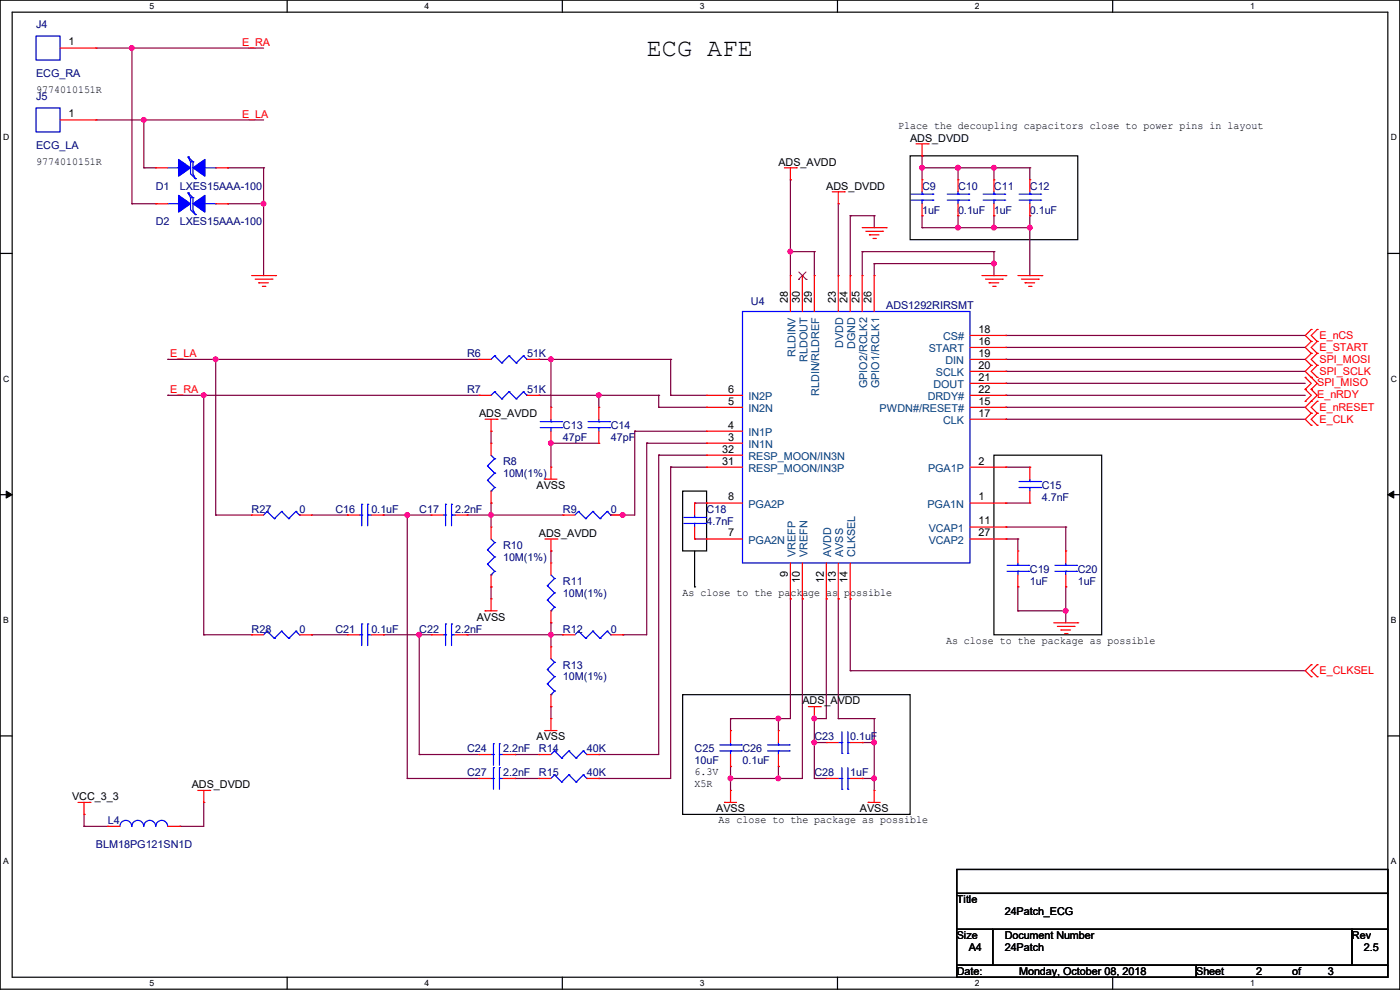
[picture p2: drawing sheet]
<svg xmlns="http://www.w3.org/2000/svg" width="297mm" height="210mm" viewBox="0 0 297 210" stroke-linecap="round" stroke-linejoin="round" font-family="sans-serif">
<path d="M0 0h297v209.8h-297zM2.6 2.6h291.8v204.7h-291.8z" fill="none" stroke="#000" stroke-width=".25"/>
<g fill="#fff">
<path d="M31.7 .3h1v2h-1z"/>
<path d="M31.7 207.6h1v1.9h-1z"/>
</g>
<path d="M60.9 0v2.6M60.9 207.3v2.5" fill="none" stroke="#000" stroke-width=".25"/>
<g fill="#fff">
<path d="M90.1 .3h1v2h-1z"/>
<path d="M90.1 207.6h1v1.9h-1z"/>
</g>
<path d="M119.3 0v2.6M119.3 207.3v2.5" fill="none" stroke="#000" stroke-width=".25"/>
<g fill="#fff">
<path d="M148.5 .3h.9v2h-.9z"/>
<path d="M148.5 207.6h.9v1.9h-.9z"/>
</g>
<path d="M177.7 0v2.6M177.7 207.3v2.5" fill="none" stroke="#000" stroke-width=".25"/>
<g fill="#fff">
<path d="M206.8 .3h1v2h-1z"/>
<path d="M206.8 207.6h1v1.9h-1z"/>
</g>
<path d="M236.1 0v2.6M236.1 207.3v2.5" fill="none" stroke="#000" stroke-width=".25"/>
<g fill="#fff">
<path d="M265.2 .3h1v2h-1z"/>
<path d="M265.2 207.6h1v1.9h-1z"/>
<path d="M.7 28.2h1.2v1.9h-1.2z"/>
<path d="M295.1 28.2h1.2v1.9h-1.2z"/>
<path d="M.7 79.3h1.2v2h-1.2z"/>
<path d="M295.1 79.3h1.2v2h-1.2z"/>
</g>
<path d="M0 53.8h2.6M294.4 53.8h2.6" fill="none" stroke="#000" stroke-width=".25"/>
<g fill="#fff">
<path d="M.7 130.5h1.2v2h-1.2z"/>
<path d="M295.1 130.5h1.1v2h-1.1z"/>
</g>
<path d="M0 104.9h2.6M294.4 104.9h2.6" fill="none" stroke="#000" stroke-width=".25"/>
<path d="M1.3 104.2l1.3 .7-1.3 .8zM294.4 104.9l1.3-.7v1.5z" fill="#000" stroke="#000" stroke-width=".21"/>
<g fill="#fff">
<path d="M.7 181.7h1.2v2h-1.2z"/>
<path d="M295.1 181.7h1.1v2h-1.1z"/>
</g>
<g fill="none" stroke="#000" stroke-width=".25">
<path d="M193.1 33.1h35.5v17.7h-35.5zM210.9 96.6h22.8v38.1h-22.8zM144.8 104.2h5.1v12.7h-5.1zM147.4 116.9v7.6M147.4 124.5h.1M0 156.1h2.6M144.8 147.4h48.3v25.4h-48.3zM294.4 156.1h2.6M203 184.4h91.4v5.1h-91.4zM203 189.5h91.4v7.6h-91.4zM203 197.1h7.6v7.7h-7.6zM210.6 197.1h76.2v7.7h-76.2z"/>
<path d="M286.8 197.1h7.6v7.7h-7.6zM203 204.8h50.8v2.5h-50.8zM253.8 204.8h40.6v2.5h-40.6z"/>
</g>
<g fill="none" stroke="#800040" stroke-width=".25">
<path d="M20.4 10.2h.1M20.4 10.2h35.5M28 10.2h.1M28 10.2v33M20.4 25.4h.1M20.4 25.4h35.5M30.5 25.4h.1M30.5 35.6h.1M30.5 35.6h2.6M30.5 25.4v10.2M48.3 35.6h.1M48.3 35.6h7.6"/>
<path d="M55.9 35.6h.1M55.9 35.6v22.9M167.7 38.1h.1M167.7 38.1v20.4M195.6 33.1h.1M195.6 35.6h.1M195.6 35.6h22.9M195.6 33.1v5M203.2 35.6h.1M203.2 35.6v2.5M210.9 35.6h.1M210.9 35.6v2.5"/>
<path d="M218.5 35.6h.1M218.5 35.6v2.5M28 43.2h.1M28 43.2h5.1M48.3 43.2h.1M48.3 43.2h7.6M55.9 43.2h.1M167.7 53.4h.1M167.7 53.4h5.1M172.8 53.4h.1M172.8 53.4v5.1M177.8 43.2h.1"/>
<path d="M177.8 43.2v15.3M180.4 45.8h.1M180.4 45.8v12.7M180.4 45.8h5.1M182.9 53.4h.1M182.9 53.4v5.1M182.9 53.4h28M185.5 45.8h.1M185.5 55.9h.1M185.5 45.8v2.5M185.5 55.9v2.6M185.5 55.9h25.4"/>
<path d="M195.6 45.8h.1M195.6 48.3h.1M195.6 45.8v2.5M195.6 48.3h22.9M203.2 45.8h.1M203.2 48.3h.1M203.2 45.8v2.5M210.9 55.9h.1M210.9 45.8h.1M210.9 48.3h.1M210.9 53.4h.1M210.9 45.8v2.5"/>
<path d="M210.9 53.4v5.1M218.5 45.8h.1M218.5 48.3h.1M218.5 45.8v12.7M35.6 76.2h.1M35.6 76.2h66M45.8 76.2h.1M45.8 76.2v33.1M114.3 76.2h.1M114.3 76.2h28M116.9 76.2h.1M116.9 76.2v10.2"/>
<path d="M142.3 76.2h.1M142.3 76.2v7.7M213.4 71.2h.1M213.4 76.2h.1M213.4 78.8h.1M213.4 73.7h.1M213.4 76.2h63.5M213.4 71.2h63.5M213.4 78.8h63.5M213.4 73.7h63.5M35.6 83.9h.1M35.6 83.9h66"/>
<path d="M43.2 83.9h.1M43.2 83.9v50.8M104.2 91.5h.1M104.2 91.5v2.5M114.3 83.9h.1M114.3 83.9h25.4M116.9 94h.1M116.9 94v5.1M116.9 94h10.1M127 83.9h.1M127 83.9v2.5M134.7 91.5h.1"/>
<path d="M134.7 91.5h15.2M134.7 91.5v17.8h-5.1M137.2 94h.1M137.2 94h12.7M137.2 94v40.7h-5.1M139.7 86.4h.1M139.7 83.9h.1M139.7 96.6h.1M139.7 86.4h10.2M139.7 83.9v2.5M139.7 96.6v63.5h-12.7M139.7 96.6h10.2"/>
<path d="M142.3 83.9h.1M142.3 99.1h.1M142.3 83.9h7.6M142.3 99.1v66h-15.3M142.3 99.1h7.6M213.4 99.1h.1M213.4 81.3h.1M213.4 83.9h.1M213.4 86.4h.1M213.4 88.9h.1M213.4 83.9h63.5M213.4 86.4h63.5"/>
<path d="M213.4 99.1h5.1M213.4 81.3h63.5M213.4 88.9h63.5M45.8 109.3h.1M45.8 109.3h7.6M66.1 109.3h7.6M73.7 109.3h.1M81.3 109.3h.1M81.3 109.3h10.2M86.4 109.3h.1M86.4 109.3v55.8M99.1 109.3h.1"/>
<path d="M99.1 109.3h20.3M104.2 109.3h.1M104.2 106.7h.1M104.2 106.7v5.1M116.9 116.9h.1M116.9 116.9v2.5M129.6 109.3h.1M132.1 109.3h.1M147.4 106.7h.1M147.4 114.3h.1M147.4 106.7h2.5M147.4 114.3h2.5"/>
<path d="M213.4 114.3h.1M213.4 111.8h.1M213.4 106.7h.1M213.4 106.7h5.1M213.4 114.3h2.5M213.4 111.8h12.7M215.9 114.3h.1M215.9 114.3v2.6M226.1 111.8h.1M226.1 111.8v5.1M43.2 134.7h.1M43.2 134.7h10.2"/>
<path d="M66.1 134.7h.1M66.1 134.7h7.6M81.3 134.7h.1M81.3 134.7h10.2M88.9 134.7h.1M88.9 134.7v25.4M99.1 134.7h.1M99.1 134.7h20.3M104.2 124.5h.1M104.2 124.5v2.5M116.9 134.7h.1M116.9 132.1h.1"/>
<path d="M116.9 132.1v5.1M132.1 134.7h.1M167.7 127h.1M167.7 127v25.4h-12.7M170.2 127h.1M170.2 127v38.1h-15.2M175.3 127h.1M175.3 127v25.4h-2.5M177.8 127h.1M177.8 127v25.4M180.4 127h.1M180.4 127v15.3"/>
<path d="M215.9 124.5h.1M215.9 129.6h.1M215.9 124.5v5.1M215.9 129.6h10.2M226.1 129.6h.1M226.1 124.5h.1M226.1 124.5v7.6M116.9 149.9h.1M116.9 149.9v2.5M155 152.4h.1M155 152.4v2.6M165.1 152.4h.1"/>
<path d="M165.1 152.4v2.6M172.8 152.4h.1M172.8 157.5h.1M172.8 152.4v12.7M172.8 157.5h2.5M177.8 152.4h.1M177.8 152.4h7.7M180.4 142.3h.1M180.4 142.3h96.5M182.9 157.5h.1M182.9 157.5h2.6M185.5 152.4h.1"/>
<path d="M185.5 157.5h.1M185.5 152.4v15.3M17.8 172.8h.1M17.8 175.3h.1M17.8 172.8v2.5M17.8 175.3h5.1M38.1 175.3h.1M43.2 170.2h.1M43.2 170.2v5.1h-5.1M86.4 165.1h.1M86.4 165.1h15.2M88.9 160.1h.1"/>
<path d="M88.9 160.1h12.7M109.3 160.1h.1M109.3 165.1h.1M109.3 160.1h5M109.3 165.1h5M127 160.1h.1M127 165.1h.1M155 165.1h.1M155 162.6h.1M155 162.6v5.1M165.1 162.6h.1M165.1 165.1h.1"/>
<path d="M165.1 162.6v2.5M172.8 165.1h.1M172.8 165.1h2.5M182.9 165.1h.1M182.9 165.1h2.6M185.5 165.1h.1"/>
</g>
<g fill="#f0f" stroke="#f0f" stroke-width=".25">
<circle cx="28" cy="10.2" r=".49"/>
<circle cx="30.5" cy="25.4" r=".49"/>
<circle cx="55.9" cy="43.2" r=".49"/>
<circle cx="116.9" cy="76.2" r=".49"/>
<circle cx="127" cy="83.8" r=".49"/>
<circle cx="116.9" cy="94" r=".49"/>
<circle cx="132.1" cy="109.2" r=".49"/>
<circle cx="104.2" cy="109.2" r=".49"/>
<circle cx="45.7" cy="76.2" r=".49"/>
<circle cx="116.9" cy="134.6" r=".49"/>
<circle cx="43.2" cy="83.8" r=".49"/>
<circle cx="88.9" cy="134.6" r=".49"/>
<circle cx="86.4" cy="109.2" r=".49"/>
<circle cx="165.1" cy="152.4" r=".49"/>
<circle cx="226.1" cy="129.6" r=".49"/>
<circle cx="210.8" cy="55.9" r=".49"/>
<circle cx="203.2" cy="35.6" r=".49"/>
<circle cx="195.6" cy="35.6" r=".49"/>
<circle cx="210.8" cy="35.6" r=".49"/>
<circle cx="218.5" cy="48.3" r=".49"/>
<circle cx="210.8" cy="48.3" r=".49"/>
<circle cx="203.2" cy="48.3" r=".49"/>
<circle cx="165.1" cy="165.1" r=".49"/>
<circle cx="155" cy="165.1" r=".49"/>
<circle cx="172.7" cy="152.4" r=".49"/>
<circle cx="172.7" cy="157.5" r=".49"/>
<circle cx="185.4" cy="157.5" r=".49"/>
<circle cx="185.4" cy="165.1" r=".49"/>
<circle cx="167.7" cy="53.4" r=".49"/>
</g>
<g fill="none" stroke="#f00" stroke-width=".25">
<path d="M12.7 10.2h7.7M20.4 10.2h.1M12.7 25.4h7.7M20.4 25.4h.1M33.1 35.6h.1M33.1 35.6h2.5M45.8 35.6h2.5M48.3 35.6h.1M166.4 35.6h2.6M167.7 38.1h.1M167.7 35.6v2.5M169 35.6h.1"/>
<path d="M194.4 30.5h2.5M195.6 33.1h.1M195.6 38.1h.1M195.6 30.5v2.6M195.6 38.1v2.6M196.9 30.5h.1M203.2 38.1h.1M203.2 38.1v2.6M210.9 38.1h.1M210.9 38.1v2.6M218.5 38.1h.1M218.5 38.1v2.6"/>
<path d="M33.1 43.2h.1M33.1 43.2h2.5M45.8 43.2h2.5M48.3 43.2h.1M53.4 58.5h5.1M54.1 59.2h3.6M54.9 60h.1M54.9 60h2M57.7 59.2h.1M58.5 58.5h.1M167.7 58.5h.1M167.7 58.5v7.6"/>
<path d="M170.2 58.5h.1M170.2 58.5v7.6M172.8 58.5h.1M172.8 58.5v7.6M176.6 40.7h2.5M177.8 43.2h.1M177.8 58.5h.1M177.8 40.7v2.5M177.8 58.5v7.6M179.1 40.7h.1M180.4 58.5h.1M180.4 58.5v7.6"/>
<path d="M182.9 58.5h.1M182.9 48.3h5.1M182.9 58.5v7.6M183.7 49.1h3.5M184.4 49.8h.1M184.4 49.8h2.1M185.2 50.6h.5M185.5 58.5h.1M185.5 58.5v7.6M185.7 50.6h.1M187.2 49.1h.1M188 48.3h.1"/>
<path d="M195.6 45.8h.1M195.6 43.2v2.6M203.2 45.8h.1M203.2 43.2v2.6M208.3 58.5h5.1M209.1 59.2h3.5M209.8 60h.1M209.8 60h2.1M210.9 45.8h.1M210.9 43.2v2.6M212.6 59.2h.1M213.4 58.5h.1"/>
<path d="M215.9 58.5h5.1M216.7 59.2h3.6M217.5 60h.1M217.5 60h2M218.5 45.8h.1M218.5 43.2v2.6M220.3 59.2h.1M221 58.5h.1M55.7 60.7h.5M56.2 60.7h.1M101.6 76.2h.1M101.6 76.2h2.6"/>
<path d="M111.8 76.2h2.5M114.3 76.2h.1M205.8 71.2h7.6M205.8 73.7h7.6M205.8 76.2h7.6M205.8 78.8h7.6M210.6 60.7h.5M211.1 60.7h.1M213.4 71.2h.1M213.4 73.7h.1M213.4 76.2h.1M213.4 78.8h.1"/>
<path d="M218.2 60.7h.5M218.7 60.7h.1M278.2 69.9h.1M278.2 72.4h.1M278.2 75h.1M278.2 77.5h.1M278.2 69.9l-1.3 1.3 1.3 1.2M278.2 72.4l-1.3 1.3 1.3 1.3M278.2 75l-1.3 1.2 1.3 1.3M278.2 77.5l-1.3 1.3 2.5 2.5-1.2 1.3M279.4 72.4h.1M279.4 69.9h.1"/>
<path d="M279.4 75h.1M279.4 77.5h.1M279.4 69.9l-1.2 1.3 1.2 1.2M279.4 72.4l-1.2 1.3 1.2 1.3M279.4 75l-1.2 1.2 1.2 1.3M279.4 77.5l-1.2 1.3 1.2 1.3M101.6 83.9h.1M101.6 83.9h2.6M102.9 88.9h2.6M104.2 91.5h.1M104.2 94h.1M104.2 88.9v2.6"/>
<path d="M104.2 94v2.6M105.5 88.9h.1M111.8 83.9h2.5M114.3 83.9h.1M116.9 99.1h.1M116.9 86.4h.1M116.9 94h.1M116.9 86.4v2.5M116.9 91.5v2.5M116.9 99.1v2.5M127 86.4h.1M127 94h.1"/>
<path d="M127 86.4v2.5M127 91.5v2.5M149.9 83.9h.1M149.9 86.4h.1M149.9 91.5h.1M149.9 94h.1M149.9 96.6h.1M149.9 99.1h.1M149.9 83.9h7.6M149.9 86.4h7.6M149.9 99.1h7.6M149.9 91.5h7.6"/>
<path d="M149.9 94h7.6M149.9 96.6h7.6M205.8 88.9h7.6M205.8 81.3h7.6M205.8 83.9h7.6M205.8 86.4h7.6M205.8 99.1h7.6M213.4 81.3h.1M213.4 83.9h.1M213.4 86.4h.1M213.4 88.9h.1M213.4 99.1h.1"/>
<path d="M218.5 99.1h.1M218.5 99.1v2.5M276.9 82.6h.1M276.9 80.1h.1M276.9 85.1h.1M276.9 80.1l1.3 1.2-1.3 1.3M276.9 82.6l1.3 1.3-1.3 1.2M278.2 80.1h.1M278.2 85.1h.1M278.2 87.7h.1M278.2 90.2h.1M278.2 82.6h.1"/>
<path d="M278.2 82.6l1.2 1.3-2.5 2.5 1.3 1.3M278.2 87.7l-1.3 1.2 1.3 1.3M279.4 80.1h.1M279.4 87.7h.1M279.4 85.1h.1M279.4 90.2h.1M279.4 85.1l-1.2 1.3 1.2 1.3M279.4 87.7l-1.2 1.2 1.2 1.3M53.4 109.3h.1M53.4 109.3h2.5M63.5 109.3h2.6M66.1 109.3h.1"/>
<path d="M73.7 109.3h.1M73.7 109.3h2.5M78.8 109.3h2.5M81.3 109.3h.1M91.5 109.3h.1M91.5 109.3h2.5M96.6 109.3h2.5M99.1 109.3h.1M104.2 111.8h.1M104.2 106.7h.1M104.2 104.2v2.5M104.2 111.8v2.5"/>
<path d="M115.6 101.6h.1M115.6 114.3h2.6M115.6 101.6h2.6M116.9 116.9h.1M116.9 119.4h.1M116.9 114.3v2.6M116.9 119.4v2.6M118.2 114.3h.1M119.4 109.3h.1M119.4 109.3h2.6M129.6 109.3h2.5M132.1 109.3h.1"/>
<path d="M147.4 106.7h.1M147.4 114.3h.1M147.4 106.7v2.6M147.4 111.8v2.5M149.9 106.7h.1M149.9 114.3h.1M149.9 114.3h7.6M149.9 106.7h7.6M167.7 119.4v7.6M170.2 119.4v7.6M175.3 119.4v7.6M177.8 119.4v7.6"/>
<path d="M180.4 119.4v7.6M205.8 114.3h7.6M205.8 106.7h7.6M205.8 111.8h7.6M213.4 106.7h.1M213.4 111.8h.1M213.4 114.3h.1M215.9 116.9h.1M215.9 116.9v2.5M218.5 106.7h.1M218.5 104.2v2.5M226.1 116.9h.1"/>
<path d="M226.1 116.9v2.5M53.4 134.7h.1M53.4 134.7h2.5M63.5 134.7h2.6M66.1 134.7h.1M73.7 134.7h.1M73.7 134.7h2.5M78.8 134.7h2.5M81.3 134.7h.1M91.5 134.7h.1M91.5 134.7h2.5M96.6 134.7h2.5"/>
<path d="M99.1 134.7h.1M102.9 129.6h.1M102.9 129.6h2.6M104.2 127h.1M104.2 124.5h.1M104.2 122v2.5M104.2 127v2.6M116.9 137.2h.1M116.9 132.1h.1M116.9 129.6v2.5M116.9 137.2v2.5M119.4 134.7h.1"/>
<path d="M119.4 134.7h2.6M129.6 134.7h2.5M132.1 134.7h.1M167.7 127h.1M170.2 127h.1M175.3 127h.1M177.8 127h.1M180.4 127h.1M215.9 124.5h.1M215.9 122v2.5M223.6 132.1h5M224.3 132.9h3.6"/>
<path d="M225.1 133.6h.1M225.1 133.6h2M225.8 134.4h.6M226.1 124.5h.1M226.1 122v2.5M226.4 134.4h.1M227.9 132.9h.1M228.6 132.1h.1M115.6 155h.1M115.6 155h2.6M116.9 152.4h.1M116.9 149.9h.1"/>
<path d="M116.9 147.4v2.5M116.9 152.4v2.6M155 155h.1M155 155v2.5M165.1 155h.1M165.1 155v2.5M171.5 149.9h2.5M172.8 152.4h.1M172.8 149.9v2.5M174 149.9h.1M175.3 157.5h.1M175.3 157.5h2.5"/>
<path d="M180.4 157.5h2.5M182.9 157.5h.1M278.2 141h.1M278.2 143.6h.1M278.2 141l-1.3 1.3 1.3 1.3M279.4 143.6h.1M279.4 141h.1M279.4 141l-1.2 1.3 1.2 1.3M16.6 170.2h2.5M17.8 172.8h.1M17.8 170.2v2.6M19.1 170.2h.1"/>
<path d="M22.9 175.3h.1M22.9 175.3h2.5M35.6 175.3h2.5M38.1 175.3h.1M42 167.7h2.5M43.2 170.2h.1M43.2 167.7v2.5M44.5 167.7h.1M101.6 160.1h.1M101.6 165.1h.1M101.6 165.1h2.6M101.6 160.1h2.6"/>
<path d="M106.7 165.1h2.6M106.7 160.1h2.6M109.3 160.1h.1M109.3 165.1h.1M114.3 165.1h.1M114.3 160.1h.1M114.3 165.1h2.6M114.3 160.1h2.6M124.5 165.1h2.5M124.5 160.1h2.5M127 165.1h.1M127 160.1h.1"/>
<path d="M153.7 170.2h.1M153.7 170.2h2.6M155 167.7h.1M155 162.6h.1M155 160.1v2.5M155 167.7v2.5M165.1 162.6h.1M165.1 160.1v2.5M175.3 165.1h.1M175.3 165.1h2.5M180.4 165.1h2.5M182.9 165.1h.1"/>
<path d="M184.2 170.2h.1M184.2 170.2h2.5M185.5 167.7h.1M185.5 167.7v2.5"/>
</g>
<g fill="none" stroke="#00f" stroke-width=".25">
<path d="M7.7 7.7h5v5h-5zM7.7 22.9h5v5.1h-5zM35.6 35.6h2.5M38.1 35.6h.1M39.9 33.3h.1M39.9 33.3l1 1M39.9 33.3l.5 1M40.4 34.3h.1M40.4 34.3v2.6l1 1M40.9 34.3h.1M40.9 34.3v2.6l.5 1M41.4 37.9h.1"/>
<path d="M43.2 35.6h2.6M45.8 35.6h.1M35.6 43.2h2.5M38.1 43.2h.1M39.9 40.9h.1M39.9 40.9l1 1.1M39.9 40.9l.5 1.1M40.4 42h.1M40.4 42v2.5l1 1M40.9 42h.1M40.9 42v2.5l.5 1M41.4 45.5h.1"/>
<path d="M43.2 43.2h2.6M45.8 43.2h.1M193.3 42.5h4.6M193.3 41.2h4.6M195.6 41.2h.1M195.6 42.5h.1M195.6 40.7v.5M195.6 42.5v.7M197.9 42.5h.1M197.9 41.2h.1M201 42.5h4.5M201 41.2h4.5"/>
<path d="M203.2 41.2h.1M203.2 42.5h.1M203.2 40.7v.5M203.2 42.5v.7M205.5 42.5h.1M205.5 41.2h.1M208.6 42.5h4.5M208.6 41.2h4.5M210.9 41.2h.1M210.9 42.5h.1M210.9 40.7v.5M210.9 42.5v.7"/>
<path d="M213.1 42.5h.1M213.1 41.2h.1M216.2 42.5h4.6M216.2 41.2h4.6M218.5 41.2h.1M218.5 42.5h.1M218.5 40.7v.5M218.5 42.5v.7M220.8 42.5h.1M220.8 41.2h.1M104.9 75.5h.1M104.9 75.5l-.7 .7"/>
<path d="M104.9 75.5l1.6 1.5M106.5 77h.1M108 75.5h.1M108 75.5l-1.5 1.5M108 75.5l1.5 1.5M109.5 77h.1M111 75.5h.1M111 75.5l-1.5 1.5M111 75.5l.8 .7M111.8 76.2h.1M157.5 66.1h48.3v53.3h-48.3zM103.4 98.8h.1"/>
<path d="M103.4 98.8l1.5 1.6M104.2 96.6l.7 .7M104.9 97.3h.1M104.9 83.1h.1M104.9 97.3l-1.5 1.5M104.9 83.1l-.7 .8M104.9 83.1l1.6 1.5M106.5 84.6h.1M108 83.1h.1M108 83.1l-1.5 1.5M108 83.1l1.5 1.5M109.5 84.6h.1"/>
<path d="M111 83.1h.1M111 83.1l-1.5 1.5M111 83.1l.8 .8M111.8 83.9h.1M114.6 90.7h4.6M114.6 89.5h4.6M116.9 89.5h.1M116.9 90.7h.1M116.9 88.9v.6M116.9 90.7v.8M119.2 90.7h.1M119.2 89.5h.1"/>
<path d="M124.8 90.7h4.5M124.8 89.5h4.5M127 89.5h.1M127 90.7h.1M127 88.9v.6M127 90.7v.8M129.3 90.7h.1M129.3 89.5h.1M56.7 108.5h.1M56.7 108.5l-.8 .8M56.7 108.5l1.5 1.5M58.2 110h.1"/>
<path d="M59.7 108.5h.1M59.7 108.5l-1.5 1.5M59.7 108.5l1.6 1.5M61.3 110h.1M62.8 108.5h.1M62.8 108.5l-1.5 1.5M62.8 108.5l.7 .8M63.5 109.3h.1M76.2 109.3h.6M76.8 109.3h.1M76.8 107h.1M76.8 107v4.5"/>
<path d="M78 107h.1M78 109.3h.1M78 109.3h.8M78 107v4.5M94 109.3h.5M94.5 109.3h.1M94.5 107h.1M94.5 107v4.5M95.8 107h.1M95.8 109.3h.1M95.8 109.3h.8M95.8 107v4.5"/>
<path d="M103.4 116.6h.1M103.4 119.7h.1M103.4 101.9h.1M103.4 116.6l1.5 1.6M103.4 119.7l1.5 1.5M103.4 101.9l1.5 1.5M104.2 104.2h.1M104.2 114.3l.7 .8M104.9 115.1h.1M104.9 118.2h.1M104.9 100.4h.1M104.9 103.4h.1"/>
<path d="M104.9 115.1l-1.5 1.5M104.9 118.2l-1.5 1.5M104.9 100.4l-1.5 1.5M104.9 103.4l-.7 .8M122.7 108.5h.1M122.7 108.5l-.7 .8M122.7 108.5l1.5 1.5M124.2 110h.1M125.8 108.5h.1M125.8 108.5l-1.6 1.5M125.8 108.5l1.5 1.5M127.3 110h.1"/>
<path d="M128.8 108.5h.1M128.8 108.5l-1.5 1.5M128.8 108.5l.8 .8M129.6 109.3h.1M145.1 111h4.5M145.1 109.8h4.5M147.4 109.8h.1M147.4 111h.1M147.4 109.3v.5M147.4 111v.8M149.6 111h.1M149.6 109.8h.1"/>
<path d="M213.7 119.9h4.5M215.9 119.9h.1M215.9 119.4v.5M216.2 103.4h4.6M216.2 102.2h4.6M218.2 119.9h.1M218.5 102.2h.1M218.5 103.4h.1M218.5 101.6v.6M218.5 103.4v.8M220.8 103.4h.1M220.8 102.2h.1"/>
<path d="M223.8 119.9h4.6M226.1 119.9h.1M226.1 119.4v.5M228.4 119.9h.1M56.7 133.9h.1M56.7 133.9l-.8 .8M56.7 133.9l1.5 1.5M58.2 135.4h.1M59.7 133.9h.1M59.7 133.9l-1.5 1.5M59.7 133.9l1.6 1.5M61.3 135.4h.1"/>
<path d="M62.8 133.9h.1M62.8 133.9l-1.5 1.5M62.8 133.9l.7 .8M63.5 134.7h.1M76.2 134.7h.6M76.8 134.7h.1M76.8 132.4h.1M76.8 132.4v4.5M78 132.4h.1M78 134.7h.1M78 132.4v4.5M78 134.7h.8"/>
<path d="M94 134.7h.5M94.5 134.7h.1M94.5 132.4h.1M94.5 132.4v4.5M95.8 132.4h.1M95.8 134.7h.1M95.8 132.4v4.5M95.8 134.7h.8M104.2 122h.1M104.9 121.2h.1M104.9 121.2l-.7 .8M116.1 124.2h.1"/>
<path d="M116.1 127.3h.1M116.1 124.2l1.5 1.6M116.1 127.3l1.5 1.5M116.9 129.6h.1M116.9 139.7l.7 .8M116.9 122l.7 .7M117.6 122.7h.1M117.6 125.8h.1M117.6 128.8h.1M117.6 122.7l-1.5 1.5M117.6 125.8l-1.5 1.5M117.6 128.8l-.7 .8"/>
<path d="M122.7 133.9h.1M122.7 133.9l1.5 1.5M122.7 133.9l-.7 .8M124.2 135.4h.1M125.8 133.9h.1M125.8 133.9l1.5 1.5M125.8 133.9l-1.6 1.5M127.3 135.4h.1M128.8 133.9h.1M128.8 133.9l-1.5 1.5M128.8 133.9l.8 .8M129.6 134.7h.1"/>
<path d="M213.7 121.2h4.5M215.9 121.2h.1M215.9 121.2v.8M218.2 121.2h.1M223.8 121.2h4.6M226.1 121.2h.1M226.1 121.2v.8M228.4 121.2h.1M104.7 157.8h.1M104.7 157.8v4.5M106 157.8h.1M106 157.8v4.5"/>
<path d="M116.1 142h.1M116.1 145.1h.1M116.1 142l1.5 1.6M116.1 145.1l1.5 1.5M116.9 147.4h.1M117.6 140.5h.1M117.6 143.6h.1M117.6 146.6h.1M117.6 159.3h.1M117.6 140.5l-1.5 1.5M117.6 143.6l-1.5 1.5M117.6 146.6l-.7 .8"/>
<path d="M117.6 159.3l-.7 .8M117.6 159.3l1.6 1.5M120.7 159.3h.1M120.7 159.3l-1.5 1.5M120.7 159.3l1.5 1.5M123.7 159.3h.1M123.7 159.3l-1.5 1.5M123.7 159.3l.8 .8M152.7 159.3h4.6M152.7 158h4.6M155 158h.1M155 159.3h.1"/>
<path d="M155 157.5v.5M155 159.3v.8M157.3 159.3h.1M157.3 158h.1M162.9 159.3h4.5M162.9 158h4.5M165.1 158h.1M165.1 159.3h.1M165.1 157.5v.5M165.1 159.3v.8M167.4 159.3h.1M167.4 158h.1"/>
<path d="M177.8 157.5h.8M178.6 159.8h.1M178.6 157.5h.1M178.6 155.2v4.6M179.9 157.5h.1M179.9 159.8h.1M179.9 157.5h.5M179.9 155.2v4.6M27.9 175.3a1.25 1.25 0 0 0-1.2-1.3 1.25 1.25 0 0 0-1.3 1.3M35.6 175.3a1.27 1.27 0 0 0-1.3-1.3 1.27 1.27 0 0 0-1.3 1.3 1.27 1.27 0 0 0-1.2-1.3 1.27 1.27 0 0 0-1.3 1.3 1.25 1.25 0 0 0-1.3-1.3 1.25 1.25 0 0 0-1.2 1.3M104.2 160.1h.5M104.2 165.1h.5"/>
<path d="M104.7 160.1h.1M104.7 165.1h.1M104.7 162.9h.1M104.7 162.9v4.5M106 160.1h.1M106 162.9h.1M106 165.1h.1M106 160.1h.7M106 162.9v4.5M106 165.1h.7M117.6 164.4h.1M117.6 164.4l-.7 .7"/>
<path d="M117.6 164.4l1.6 1.5M119.2 165.9h.1M119.2 160.8h.1M120.7 164.4h.1M120.7 164.4l-1.5 1.5M120.7 164.4l1.5 1.5M122.2 165.9h.1M122.2 160.8h.1M123.7 164.4h.1M123.7 164.4l-1.5 1.5M123.7 164.4l.8 .7M124.5 165.1h.1"/>
<path d="M124.5 160.1h.1M177.8 165.1h.8M178.6 167.4h.1M178.6 165.1h.1M178.6 162.9v4.5M179.9 165.1h.1M179.9 167.4h.1M179.9 162.9v4.5M179.9 165.1h.5"/>
</g>
<path d="M169.4 59.3h.1M169.5 57.7l1.5 1.6M171 57.7l-1.6 1.6M171 59.3h.1" fill="none" stroke="#804000" stroke-width=".21"/>
<g fill="#00f" stroke="#00f" stroke-width=".25">
<path d="M37.9 41.4l2.5 1.8-2.5 1.8z" fill-rule="evenodd"/>
<path d="M40.9 43.2l2.6-1.8v3.6z" fill-rule="evenodd"/>
<path d="M37.9 33.8l2.5 1.8-2.5 1.8z" fill-rule="evenodd"/>
<path d="M40.9 35.6l2.6-1.8v3.6z" fill-rule="evenodd"/>
</g>
<text font-size="5.3" x="137.2" y="11.9">ECG AFE</text>
<g font-size="2.3" fill="#000080">
<text x="7.7" y="5.9">J4</text>
<text x="7.7" y="16.3">ECG_RA</text>
<text x="7.7" y="21.2">J5</text>
<text x="7.7" y="31.6">ECG_LA</text>
<text x="33.1" y="40.2">D1</text>
<text x="38.2" y="40.2">LXES15AAA-100</text>
<text x="195.6" y="40.2">C9</text>
<text x="203.2" y="40.2">C10</text>
<text x="210.9" y="40.2">C11</text>
<text x="218.5" y="40.2">C12</text>
<text x="33.1" y="47.8">D2</text>
<text x="38.2" y="47.8">LXES15AAA-100</text>
<text x="195.6" y="45.3">1uF</text>
<text x="203.2" y="45.3">0.1uF</text>
<text x="210.9" y="45.3">1uF</text>
<text x="218.5" y="45.3">0.1uF</text>
<text x="159.3" y="64.6">U4</text>
<text x="188" y="65.6">ADS1292RIRSMT</text>
<text x="99.1" y="75.8">R6</text>
<text x="111.8" y="75.8">51K</text>
<text x="99.1" y="83.4">R7</text>
<text x="111.8" y="83.4">51K</text>
<text x="119.4" y="91">C13</text>
<text x="119.4" y="93.6">47pF</text>
<text x="129.6" y="91">C14</text>
<text x="129.6" y="93.6">47pF</text>
<text x="106.7" y="98.6">R8</text>
<text x="106.7" y="101.2">10M(1%)</text>
<text x="221" y="103.7">C15</text>
<text x="221" y="106.3">4.7nF</text>
<text x="53.4" y="108.8">R27</text>
<text x="63.5" y="108.8">0</text>
<text x="71.2" y="108.8">C16</text>
<text x="78.8" y="108.8">0.1uF</text>
<text x="88.9" y="108.8">C17</text>
<text x="96.6" y="108.8">2.2nF</text>
<text x="119.4" y="108.8">R9</text>
<text x="129.6" y="108.8">0</text>
<text x="149.9" y="108.8">C18</text>
<text x="149.9" y="111.3">4.7nF</text>
<text x="106.7" y="116.4">R10</text>
<text x="106.7" y="119">10M(1%)</text>
<text x="119.4" y="124">R11</text>
<text x="218.5" y="121.5">C19</text>
<text x="218.5" y="124">1uF</text>
<text x="228.6" y="121.5">C20</text>
<text x="228.6" y="124">1uF</text>
<text x="119.4" y="126.6">10M(1%)</text>
<text x="53.4" y="134.2">R28</text>
<text x="63.5" y="134.2">0</text>
<text x="71.2" y="134.2">C21</text>
<text x="78.8" y="134.2">0.1uF</text>
<text x="88.9" y="134.2">C22</text>
<text x="96.6" y="134.2">2.2nF</text>
<text x="119.4" y="134.2">R12</text>
<text x="129.6" y="134.2">0</text>
<text x="119.4" y="141.8">R13</text>
<text x="119.4" y="144.4">10M(1%)</text>
<text x="99.1" y="159.6">C24</text>
<text x="106.7" y="159.6">2.2nF</text>
<text x="114.3" y="159.6">R14</text>
<text x="124.5" y="159.6">40K</text>
<text x="147.4" y="159.6">C25</text>
<text x="157.5" y="159.6">C26</text>
<text x="172.8" y="157.1">C23</text>
<text x="180.4" y="157.1">0.1uF</text>
<text x="99.1" y="164.7">C27</text>
<text x="106.7" y="164.7">2.2nF</text>
<text x="114.3" y="164.7">R15</text>
<text x="124.5" y="164.7">40K</text>
<text x="147.4" y="162.1">10uF</text>
<text x="157.5" y="162.1">0.1uF</text>
<text x="172.8" y="164.7">C28</text>
<text x="180.4" y="164.7">1uF</text>
<text x="20.4" y="179.9">BLM18PG121SN1D</text>
<text x="22.9" y="174.8">L4</text>
</g>
<g font-size="2.3">
<text x="14.5" y="9.7">1</text>
<text x="7.7" y="19.7">9774010151R</text>
<text x="14.5" y="24.9">1</text>
<text x="190.5" y="27.3">Place the decoupling capacitors close to power pins in layout</text>
<text x="7.7" y="34.9">9774010151R</text>
<text x="165.1" y="35.1">ADS_AVDD</text>
<text x="193.1" y="30.1">ADS_DVDD</text>
<text x="175.3" y="40.2">ADS_DVDD</text>
<text x="167.1" y="64.3" transform="rotate(-90 167.1 64.3)">28</text>
<text x="169.7" y="64.3" transform="rotate(-90 169.7 64.3)">30</text>
<text x="172.2" y="64.3" transform="rotate(-90 172.2 64.3)">29</text>
<text x="177.3" y="64.3" transform="rotate(-90 177.3 64.3)">23</text>
<text x="179.8" y="64.3" transform="rotate(-90 179.8 64.3)">24</text>
<text x="182.4" y="64.3" transform="rotate(-90 182.4 64.3)">25</text>
<text x="184.9" y="64.3" transform="rotate(-90 184.9 64.3)">26</text>
<text x="207.6" y="70.6">18</text>
<text x="207.6" y="73.2">16</text>
<text x="207.6" y="75.7">19</text>
<text x="154.5" y="83.3">6</text>
<text x="207.6" y="78.2">20</text>
<text x="207.6" y="80.8">21</text>
<text x="207.6" y="83.3">22</text>
<text x="101.6" y="88.5">ADS_AVDD</text>
<text x="154.5" y="85.9">5</text>
<text x="207.6" y="85.9">15</text>
<text x="207.6" y="88.4">17</text>
<text x="154.5" y="90.9">4</text>
<text x="154.5" y="93.5">3</text>
<text x="153.2" y="96">32</text>
<text x="153.2" y="98.6">31</text>
<text x="207.6" y="98.6">2</text>
<text x="113.8" y="103.7">AVSS</text>
<text x="154.5" y="106.2">8</text>
<text x="207.6" y="106.2">1</text>
<text x="114.3" y="113.9">ADS_AVDD</text>
<text x="154.5" y="113.8">7</text>
<text x="207.6" y="111.3">11</text>
<text x="207.6" y="113.8">27</text>
<text x="167.1" y="122.5" transform="rotate(-90 167.1 122.5)">9</text>
<text x="169.7" y="123.7" transform="rotate(-90 169.7 123.7)">10</text>
<text x="174.8" y="123.7" transform="rotate(-90 174.8 123.7)">12</text>
<text x="177.3" y="123.7" transform="rotate(-90 177.3 123.7)">13</text>
<text x="179.8" y="123.7" transform="rotate(-90 179.8 123.7)">14</text>
<text x="101.1" y="131.7">AVSS</text>
<text x="144.8" y="126.4">As close to the package as possible</text>
<text x="200.7" y="136.5">As close to the package as possible</text>
<text x="170.2" y="149.4">ADS_AVDD</text>
<text x="113.8" y="157.1">AVSS</text>
<text x="40.7" y="167.2">ADS_DVDD</text>
<text x="147.4" y="164.5">6.3V</text>
<text x="147.4" y="167">X5R</text>
<text x="15.3" y="169.8">VCC_3_3</text>
<text x="151.9" y="172.3">AVSS</text>
<text x="182.4" y="172.3">AVSS</text>
<text x="152.4" y="174.6">As close to the package as possible</text>
<text x="203" y="191.6">Title</text>
<text x="213.2" y="194.1">24Patch_ECG</text>
<text x="203" y="199.2">Size</text>
<text x="205.5" y="201.8">A4</text>
<text x="213.1" y="199.2">Document Number</text>
<text x="213.2" y="201.8">24Patch</text>
<text x="286.8" y="199.2">Rev</text>
<text x="289.4" y="201.8">2.5</text>
<text x="203" y="206.8">Date:</text>
<text x="216.2" y="206.8">Monday, October 08, 2018</text>
<text x="253.8" y="206.8">Sheet</text>
<text x="266.5" y="206.8">2</text>
<text x="274.1" y="206.8">of</text>
<text x="281.7" y="206.8">3</text>
</g>
<g font-size="2.3" fill="#f00">
<text x="51.4" y="9.7">E_RA</text>
<text x="51.4" y="24.9">E_LA</text>
<text x="280" y="72">E_nCS</text>
<text x="36.1" y="75.7">E_LA</text>
<text x="280" y="74.5">E_START</text>
<text x="280" y="77">SPI_MOSI</text>
<text x="36.1" y="83.4">E_RA</text>
<text x="279.4" y="81.9">SPI_MISO</text>
<text x="280" y="79.6">SPI_SCLK</text>
<text x="279.4" y="84.4">E_nRDY</text>
<text x="280" y="87.2">E_nRESET</text>
<text x="280" y="89.7">E_CLK</text>
<text x="280" y="143.1">E_CLKSEL</text>
</g>
<g font-size="2.3" fill="#004080">
<text x="168.7" y="75.7" transform="rotate(-90 168.7 75.7)">RLDINV</text>
<text x="171.3" y="76.8" transform="rotate(-90 171.3 76.8)">RLDOUT</text>
<text x="178.9" y="73.8" transform="rotate(-90 178.9 73.8)">DVDD</text>
<text x="181.4" y="74.1" transform="rotate(-90 181.4 74.1)">DGND</text>
<text x="197" y="74.8">START</text>
<text x="200.1" y="72.2">CS#</text>
<text x="200.6" y="77.3">DIN</text>
<text x="173.8" y="84" transform="rotate(-90 173.8 84)">RLDIN/RLDREF</text>
<text x="184" y="82.3" transform="rotate(-90 184 82.3)">GPIO2/RCLK2</text>
<text x="186.5" y="82.3" transform="rotate(-90 186.5 82.3)">GPIO1/RCLK1</text>
<text x="198" y="82.4">DOUT</text>
<text x="198.5" y="79.8">SCLK</text>
<text x="158.8" y="84.9">IN2P</text>
<text x="158.8" y="87.5">IN2N</text>
<text x="186.6" y="87.5">PWDN#/RESET#</text>
<text x="196.8" y="84.9">DRDY#</text>
<text x="158.8" y="92.5">IN1P</text>
<text x="158.8" y="95.1">IN1N</text>
<text x="200.1" y="90">CLK</text>
<text x="158.8" y="97.6">RESP_MOON/IN3N</text>
<text x="158.8" y="100.2">RESP_MOON/IN3P</text>
<text x="196.9" y="100.2">PGA1P</text>
<text x="158.8" y="107.8">PGA2P</text>
<text x="196.8" y="107.8">PGA1N</text>
<text x="197" y="112.9">VCAP1</text>
<text x="158.8" y="115.4">PGA2N</text>
<text x="168.7" y="118.2" transform="rotate(-90 168.7 118.2)">VREFP</text>
<text x="171.3" y="118.2" transform="rotate(-90 171.3 118.2)">VREFN</text>
<text x="176.4" y="118.2" transform="rotate(-90 176.4 118.2)">AVDD</text>
<text x="178.9" y="118.2" transform="rotate(-90 178.9 118.2)">AVSS</text>
<text x="181.4" y="118.2" transform="rotate(-90 181.4 118.2)">CLKSEL</text>
<text x="197" y="115.4">VCAP2</text>
</g>
<g font-size="1.8">
<text x="31.7" y="1.9">5</text>
<text x="90.1" y="1.9">4</text>
<text x="148.5" y="1.9">3</text>
<text x="206.8" y="1.9">2</text>
<text x="265.2" y="1.9">1</text>
<text x=".7" y="29.8">D</text>
<text x="295.1" y="29.8">D</text>
<text x=".7" y="80.9">C</text>
<text x="295.1" y="80.9">C</text>
<text x=".7" y="132.1">B</text>
<text x="295.1" y="132.1">B</text>
<text x=".7" y="183.3">A</text>
<text x="295.1" y="183.3">A</text>
<text x="31.7" y="209.2">5</text>
<text x="90.1" y="209.2">4</text>
<text x="148.5" y="209.2">3</text>
<text x="206.8" y="209.2">2</text>
<text x="265.2" y="209.2">1</text>
</g>
</svg>
